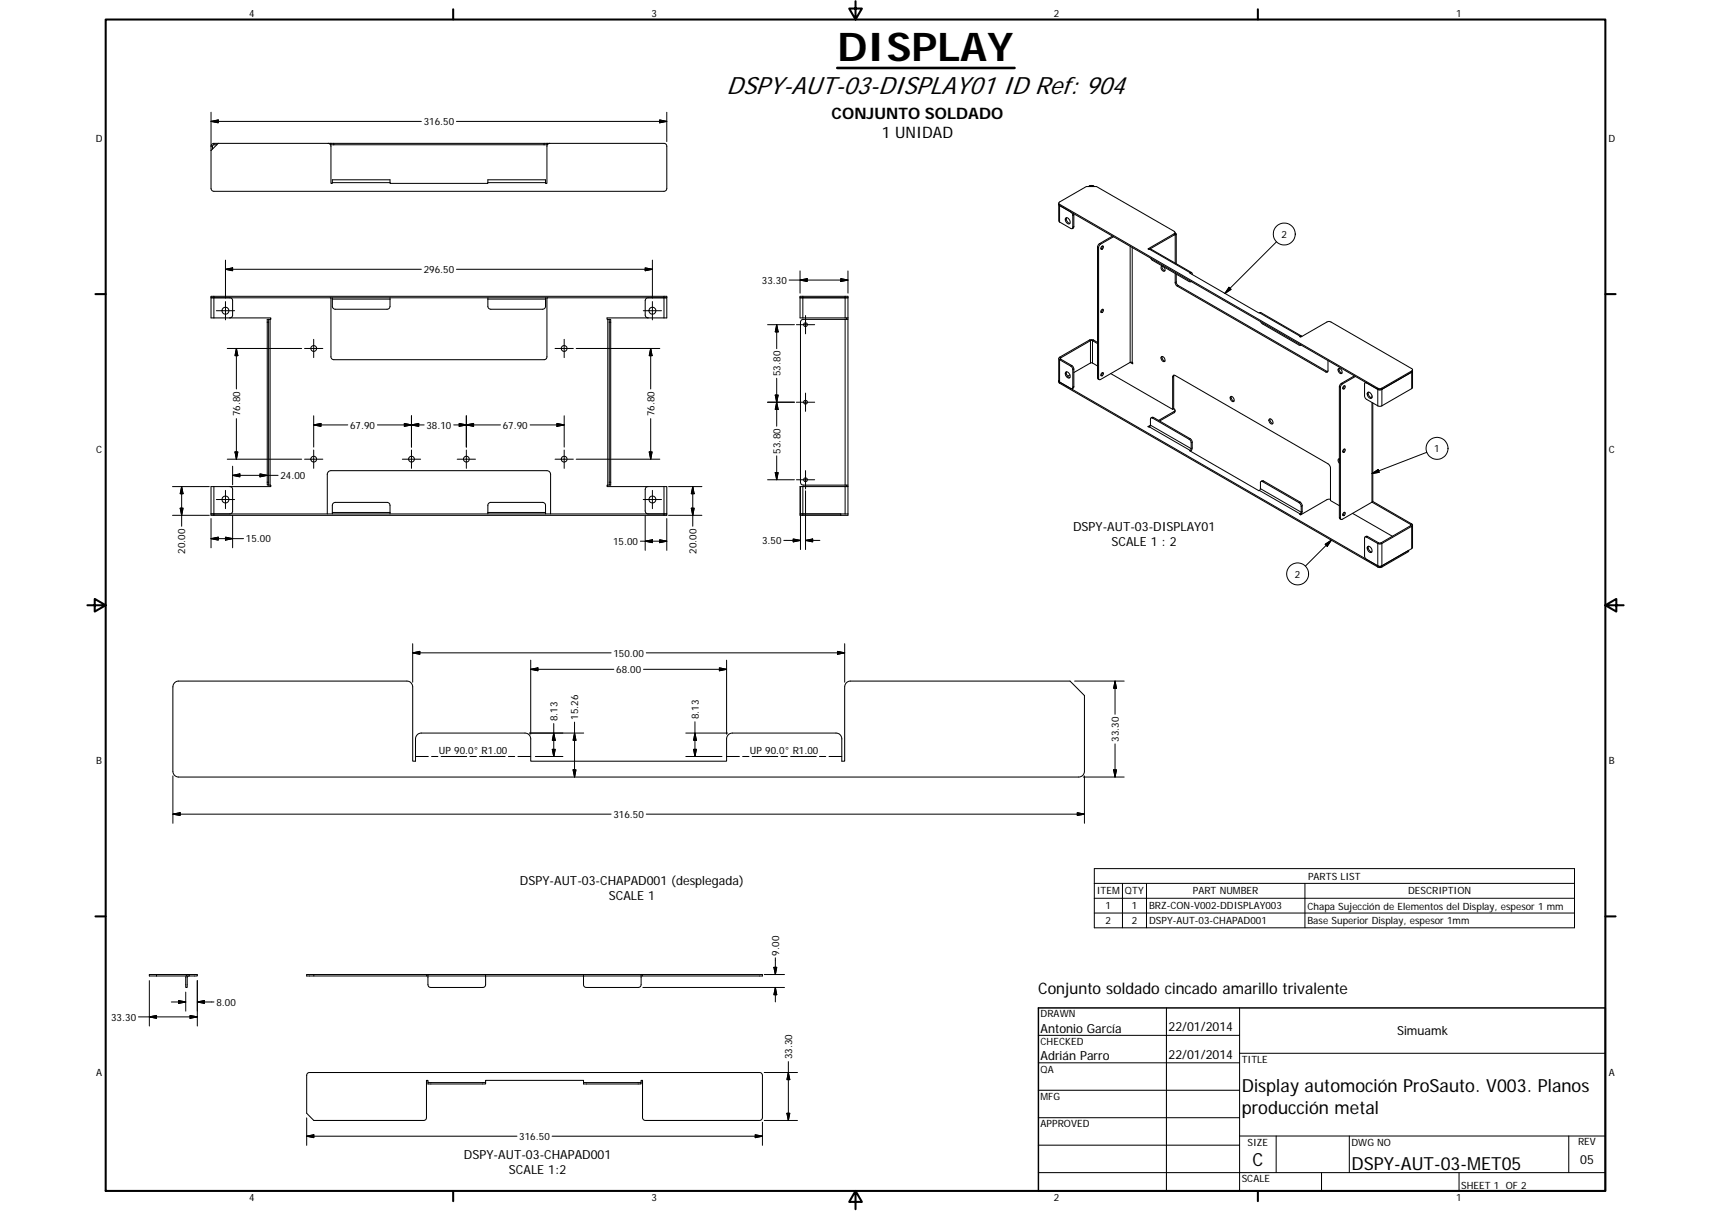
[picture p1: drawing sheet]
<svg xmlns="http://www.w3.org/2000/svg" width="594mm" height="420mm" viewBox="0 0 594 420" stroke-linecap="round" stroke-linejoin="round" font-family="sans-serif">
<g fill="none" stroke="#000" stroke-width=".36">
<path d="M75.3 50.2l-1.3 .1-.2 1.4M75.8 49.7l-2.5 2.5M113.9 49.7l.6 .2 .4 .8v12.9h.5v-1.2h20v1.2h34v-1.2h20v1.2h.5v-13.1l.4-.6 .6-.2M114.9 50.2h75M114.9 49.7h75M114.9 49.7l-.1 .5M114.9 49.7l-41.1 .1-.5 .9 .1 15.1 .9 .6h156.2l.9-.6 .1-15.1-.2-.6-.5-.3-40.9-.1M189.9 50.2h.1M189.9 49.7v.5M367.6 70.9l.3 .4M367.6 70.5v.4M367.6 70.9v5.8l4.6 2.7 .3-.6-.2-4.6-.5-.7-3.9-2.2"/>
<path d="M367.9 71.3l110.7 63.9h1l10.5-6.1 .3-.4M370.1 75.6a1.3 1.3 0 0 1 1.2 .7 1.3 1.3 0 0 1 0 1.4 1.47 1.47 0 0 1-1.2-2.1zM370.3 75.5l.2 1.3 1 .7M372.7 74.1l.1 4.5-.5 .7M378.6 64.7h.7M380 64.7l-1.2-.4-.9 .4M382.6 85.4a.37 .37 0 0 1 .6 .1 .37 .37 0 0 1-.2 .5 .44 .44 0 0 1-.6 .5 .44 .44 0 0 1 0-.8zM382.8 85.3l-.1 .5-.5 .5M386.3 81.9l-4.7 2.7-.5 1.1v45.3l.5 .7M386.6 82.1l-4.6 2.7-.6 1.1 .1 45.7 .5 .1 10.4-6M399.1 86.5l-.5-.1 9.1-5.3 .3-.3-.2-.4-27.1-15.7h-3.5l-9.5 5.6 .2 .6 110.7 63.9h1l10.8-6.4-.3-.5-28.1-16.3h-1.1l-9.3 5.4-.4-.2 .5-.2 .3 .1M399.1 86.5l.4-.1 14.2 8.2"/>
<path d="M399.5 89.6l.6 .7 12.8 7.4h.5M403.5 92.3a1.36 1.36 0 0 0 1 1.6M403.6 92.3a.97 .97 0 0 0-.4 1.1 .97 .97 0 0 0 .9 .7 .84 .84 0 0 0 .5-.8 .84 .84 0 0 0-.6-.7M408 81.3v10M408 80.9l.4 .4v10.2M408 80.7l-.3 .8-8.6 5M408 94.9v3.3l.8 1.1 51.9 29.9 .4-.5v-3.6M408.4 95.1v2.9l.7 1.1 51.9 29.9M413.9 95.2a.51 .51 0 0 0-.2-.6 .51 .51 0 0 0-.6 .1l24 13.9 .7-.1 14.1 8.1M73.3 103.3h158.2M79.8 110.3h-6.5v-7.5h158.2v7.5h-20.7v.5h.7M79.8 103.3l.6 .2 .3 .6 .1 5.2-.2 .6-.8 .4"/>
<path d="M79.8 110.3h14.2v.5h-.7M92.8 110.8h.5v57.5h-.5zM114.7 103.3l.2 .3v20.2l.2 .6 .8 .4h73.2l.6-.4 .2-.6v-20.2l.3-.3M115.4 103.3v3.2l.4 .6 .6 .2h18.2l.8-.8v-3.2M169.4 103.3v3.2l.4 .6 .6 .2h18.2l.8-.8v-3.2M211.5 110.8h.5v57.5h-.5zM225 103.3l-.6 .2-.4 .8v5l.3 .6 .7 .4M277.8 102.8h16.6v7.5h-16.6zM277.8 103.3h16.6M293.9 110.3v.5M294.4 110.8h-15.5l-.6 .2-.4 .8 .1 55.7 .3 .6 .6 .2h15.5M294.4 110.3v58.5"/>
<path d="M381.1 119.2l-1.9-1.1h-.5l-10.6 6.1v.3l4.2 2.4 .5 .8v6.5l-.5 .6M381.1 118.8l-1.8-.9-1 .1-10.6 6.2 .2 .6 4 2.3 .5 .8 .1 6.5-.2 .4h-.5M382.6 107.4a.37 .37 0 0 1 .6 .1 .37 .37 0 0 1-.2 .5 .44 .44 0 0 1-.6 .4 .44 .44 0 0 1 0-.7zM382.8 107.3l-.1 .5-.5 .5M437.7 111.6l.7 .8 12.7 7.3 .5 .1M367.6 132.1l.3 .4 110.5 63.8M367.6 124.4l.2 8.5 110.8 63.9h1l9.5-5.4v-.4M370.1 129.1a1.31 1.31 0 0 1 1.2 .6 1.31 1.31 0 0 1 0 1.5 1.48 1.48 0 0 1-1.2-2.1zM370.3 129l.2 1.2 1 .8M371.5 130.1l-.8 .4M381.1 127l-2.2-1.1-6.1 3.4M382.6 129.4l.2-.1a.52 .52 0 0 1 .2 .7 .52 .52 0 0 1-.8 .2z"/>
<path d="M382.8 129.3l-.1 .5-.5 .4M385.7 129.6l21.5 12.4M392.4 125.7h.7l.2 .5zM403.2 123.8a1.02 1.02 0 0 1 1.1 .5 1.02 1.02 0 0 1-.1 1.2 1.27 1.27 0 0 1-1-1.7zM403.5 123.7a1.35 1.35 0 0 0 1 1.6M407.6 130.2l-.1 11.6M427.3 137.6a1.09 1.09 0 0 1 1 .6 1.09 1.09 0 0 1-.1 1.2l-.6-.3a1.08 1.08 0 0 1-.3-1.5zM427.5 137.5l.2 1 .8 .6M464.8 127.9a1.09 1.09 0 0 1 1 .5 1.09 1.09 0 0 1-.1 1.2 1.22 1.22 0 0 1-.9-1.7zM465 127.8l.2 1 .7 .7M466.6 133.9a.37 .37 0 0 1 .5 .1 .37 .37 0 0 1-.1 .5 .44 .44 0 0 1-.6 .5 .44 .44 0 0 1-.1-.8zM466.7 133.8l-.5 1"/>
<path d="M470.3 130.4l-4.7 2.7-.6 1.1v45.3l.6 .7M470.6 130.6l-4.5 2.6-.7 1 .1 45.8 .6 .1 10.3-5.9M474.2 132.7l-.2 .1M474.9 136.1a1.32 1.32 0 0 1 1.2 .7 1.32 1.32 0 0 1 0 1.4 1.51 1.51 0 0 1-1.2-2.1zM475.2 136.1a1.59 1.59 0 0 0 1.1 1.9M476.6 139.8v34l-.2 .4M490.4 128.3v6.4l-10.8 6.2h-1l-4.6-2.8-.2-.7v-4.1l.1-.5h.6M398.6 148l.9-.5-.4 .6zM399.5 147.5v-2.2l.5-.3 13.1 7.5 .5 1.1v2.2l-.5 .6 24 13.9 .5-.6v-2.4l.6-.3 12.9 7.4 .7 1.3v2l-.6 .7 .4 .2 9.1-5.2 1.3-.1M399.7 145l.8-.2 12.9 7.5 .5 .9v2.2l-.5 1.2M407.2 142v-11.2a.55 .55 0 0 1 .2-.6 .55 .55 0 0 1 .6 .1l53.2 30.7 .8 1.2v11.5l3 1.8M407.5 141.8a.48 .48 0 0 1 .5 .4 .48 .48 0 0 1-.3 .5l-5.4 3.2"/>
<path d="M407.5 141.8l-.3 .2M408 142.3l-.3 .9-5.1 2.8M440.8 145.4a1.09 1.09 0 0 1 1 .5 1.09 1.09 0 0 1-.1 1.2 1.22 1.22 0 0 1-.9-1.7zM441 145.3l-.1 .3a1.33 1.33 0 0 0 1 1.3M465 159.2v.8M465 159.2a.84 .84 0 0 0-.5 .7 .84 .84 0 0 0 .5 .8M466.6 155.9l.1-.1a.52 .52 0 0 1 .3 .8 .52 .52 0 0 1-.8 .1zM466.7 155.8l-.1 .6-.4 .3M73.3 178.3h158.2M79.8 168.8h-6.5v10h158.2v-10h-6.5M79.8 168.8l.8 .4 .2 .6-.1 7.7-.3 .6-.6 .2M93.3 168.3h.7v.5h-14.2"/>
<path d="M113.6 178.3v-13.8a1.26 1.26 0 0 1 1.3-1.2h75a1.26 1.26 0 0 1 1.3 1.2v13.8M115.4 178.3v-3.2l.8-.8h18.2l.6 .2 .4 .6v3.2M169.4 178.3v-3.2l.8-.8h18.2l.6 .2 .4 .6v3.2M211.5 168.3h-.7v.5h14.2M225 168.8l-.6 .2-.4 .8v7.5l.4 .8 .6 .2M278.8 178.3h15.6M291.9 178.3v.5M293.9 168.3v.5M294.4 168.8h-16.6v9.5h1M294.4 168.8v10h-16.6v-.5h1M437.8 167l.9-.1 12.7 7.3 .7 1.1v2.4l-.5 .9M466.6 177.8a.55 .55 0 0 1 .6 .6 .55 .55 0 0 1-.7 .5 .56 .56 0 0 1-.4-.5 .56 .56 0 0 1 .5-.6z"/>
<path d="M466.7 177.8l-.1 .6-.4 .3M469.6 178.1l13.8 8M476.4 174.2l13.5 8-10.6 6.2h-.6l-4-2.3-.7 .2M476.6 174l13.8 8.1-.3 .5-10.5 6.1h-1l-4.3-2.4h-.4v7.2l.6 .6 3.9 2.2M474.9 189.6a1.33 1.33 0 0 1 1.2 .7 1.33 1.33 0 0 1 0 1.4 1.54 1.54 0 0 1-1.2-2.1zM475.2 189.5a1.57 1.57 0 0 0 1.1 2M490.4 182.2v8l-10.8 6.2-1.2-.1M60.7 236.8l1.3-.5h79.3a2 2 0 0 1 2 2v25.8h1v-7.8a2.04 2.04 0 0 1 2-2h36a1.97 1.97 0 0 1 2 2v7.8h68v-7.8a2.04 2.04 0 0 1 2-2h36a2 2 0 0 1 2 2v7.8h1v-25.8a2 2 0 0 1 2-2h76.2l5 5v26.3a1.94 1.94 0 0 1-2 2h-312.5a2 2 0 0 1-2-2v-29.3l.3-1zM51.9 338.1h16.6v.5h-16.6zM54.3 338.1v.5M64.9 338.4l-.4 .7v3.5h.5v-3.5l.5-.5M65.5 338.1l-.4 .1"/>
<path d="M65.8 338.1v.2M65.8 338.5v.1M106.5 338.1h158.2v.5h-158.2zM109 338.1v.2M109 338.5v.1M148.1 338.1v.2M148.1 338.5v.1M148.6 338.5v3.3l.4 .6 .6 .2h18.2l.8-.8v-3.3M148.6 338.1v.2M168.6 338.1v.2M202.6 338.5v3.3l.4 .6 .6 .2h18.2l.8-.8v-3.3M202.6 338.1v.2"/>
<path d="M222.6 338.1v.2M223.1 338.1v.2M223.1 338.5v.1M360.5 359.2h69.9M405 349.7v63.5M430.4 349.7v63.5M148.6 375.6v-.8h-.5v13l-.2 .6-.6 .3h-38.3l-2.5-2.5v-13.1l.4-.8 .6-.2h156.2l.6 .2 .4 .8v14.9l-.4 .5-.6 .2h-39.8l-.6-.3-.2-.6v-13h-.5v.8M148.6 375.6h20v.5h-20zM168.6 375.6v-.8h34v.8M202.6 375.6h20v.5h-20zM360.5 368.7h69.9M360.5 378.3h69.9"/>
<path d="M430.4 365.4h127M360.5 387.8h69.9M360.5 397.3h69.9M430.4 394.1h127M443.1 394.1v12.7M468.5 394.1v12.7M544.7 394.1v12.7M360.5 406.8h196.9M458.8 406.8v6.4M506.6 406.8v6.4"/>
<circle cx="78.3" cy="107.8" r="1.2"/>
<circle cx="226.5" cy="107.8" r="1.2"/>
<circle cx="279.7" cy="112.7" r=".65"/>
<circle cx="108.9" cy="120.9" r="1"/>
<circle cx="195.9" cy="120.9" r="1"/>
<circle cx="279.7" cy="139.6" r=".65"/>
<circle cx="108.9" cy="159.3" r="1"/>
<circle cx="142.9" cy="159.3" r=".99"/>
<circle cx="161.9" cy="159.3" r=".99"/>
<circle cx="195.9" cy="159.3" r="1"/>
<circle cx="78.3" cy="173.3" r="1.2"/>
<circle cx="226.5" cy="173.3" r="1.2"/>
<circle cx="279.7" cy="166.4" r=".66"/>
</g>
<g fill="none" stroke="#000" stroke-width=".35">
<path d="M73.3 38.9v11.7M231.5 38.9v10.2M73.3 42.1l2.5-.5v1zM73.3 42.1h73M73.3 50.7h.5M74.3 49.7v.5M114.7 49.7v.4M115.9 49.7v.5M158.5 42.1h73M188.9 49.7v.5M190.2 49.7v.4M229 41.6l2.5 .5-2.5 .5z"/>
<path d="M115.4 63.4h20M169.4 63.4h20M367.9 70.9v6.1M372.8 74.6l-.3 .2M372.8 78.6l-.3 .2M378.3 64.5l.3 .2M379.7 64.5l-.4 .2M78.3 90.3v13.1M78.3 93.4l2.5-.5v1zM78.3 93.4h68M158.5 93.4h68M224 92.9l2.5 .5-2.5 .5z"/>
<path d="M226.5 90.3v13.1M274 97.2h20.4M277.8 94v7.7M277.8 97.2l2.5-.5v1zM291.9 96.7l2.5 .5-2.5 .5zM294.4 94v7.7M381.1 85.7l.3 .2M381.8 84.5l.3 .2M392.4 85.4v40.3M393.1 85.9v39.8M399.1 86.5l14.1 8.1M407.7 81.1v.4"/>
<path d="M408.2 81l-.2 .1M408.4 81.3l-.4 .2M408.4 97.8l-.4 .2M409.1 99.1l-.3 .2M426.7 99.7l.7 .7-2.1 1.4zM443.2 83.9l-17.9 17.9M74.3 102.8v7.5M75.1 107.8h6.4M78.3 104.6v6.4M92.8 111.8h.5M93.8 110.8v57.5M108.9 117.7v6.4"/>
<path d="M115.4 103.8h20M169.4 103.8h20M195.9 117.7v6.4M211 110.8v57.5M211.5 111.8h.5M223.3 107.8h6.4M226.5 104.6v6.4M230.5 102.8v7.5M266.5 112.6h9.3M269.7 112.6v8.4M269.7 112.6l.5 2.5h-1zM276.5 112.6h6.4"/>
<path d="M278.8 102.8v7.5M279.7 109.5v6.3M293.4 102.8v7.5M293.4 110.8v57.5M378.3 118l.3 .2v7.7M379.7 118l-.4 .2v7.7M437.3 108.5l14.1 8.4M78.9 120.9h25.8M82.1 120.9l.5 2.5h-1zM82.1 120.9v14.1M105.7 120.9h6.4M192.7 120.9h6.4"/>
<path d="M200.1 120.9h29M225.9 120.9v14.1M225.9 120.9l.5 2.5h-1zM266.5 139.6h9.3M269.2 137.1h1l-.5 2.5zM269.7 131.3v16.6M269.7 139.6l.5 2.4h-1zM276.5 139.6h6.4M279.7 136.4v6.3M367.9 124l.4 .2v.4l-.4 .2v8.1M372.1 126.8l-.3 .2M372.8 128.1l-.3 .1"/>
<path d="M372.8 134.2l-.3 .2M381.1 131l.3 .3M407.5 130.6l-.3 .2M460.7 128.9l-.3 .2M465 134.2l.4 .2M465.8 133l.3 .2M476.4 137.3v.6M476.4 139.7v34.5M478.4 134.7v6.1M479.8 134.7v6.1M490.1 128.7v6.1M78.9 159.3h25.8"/>
<path d="M81.6 156.8h1l-.5 2.5zM82.1 145.2v14.1M105.7 159.3h6.4M108.9 144.3v10.8M108.9 156.1v6.4M108.9 147.4l2.5-.5v1zM108.9 147.4h11.8M131 147.4h16.3M139.7 159.3h6.3M140.4 146.9l2.5 .5-2.5 .5zM142.9 144.3v10.8M142.9 156.1v6.4"/>
<path d="M142.9 147.4l2.5-.5v1zM157.5 147.4h16.3M158.7 159.3h6.4M159.4 146.9l2.5 .5-2.5 .5zM161.9 156.1v6.4M161.9 147.4l2.5-.5v1zM161.9 144.3v10.8M184.1 147.4h11.8M192.7 159.3h6.4M193.4 146.9l2.5 .5-2.5 .5zM195.9 144.3v10.8M195.9 156.1v6.4"/>
<path d="M200.1 159.3h29M225.4 156.8h1l-.5 2.5zM225.9 145.2v14.1M269.7 158.2v8.3M399.1 148.1l14.1 8.2M399.5 147.5l14.1 8.2M400.5 144.8l-.4 .2M407.7 142.7v.5M413.2 152.2l-.3 .2M413.9 153.4l-.3 .2M495.4 156.9l-19 7.4M59.9 168.8h12.8"/>
<path d="M59.9 178.8h12.8M62.6 176.3h1l-.5 2.5zM63.1 168.8l.5 2.5h-1zM63.1 168.8v13.8M73.3 179.9v10.2M74.3 168.8v10M75.1 173.3h6.4M78.3 170.1v6.4M80.8 164.9l2.5-.5v1zM80.8 164.9h15.8M80.8 161.8v6.4M80.8 178.9v11.2"/>
<path d="M90.3 164.4l2.5 .5-2.5 .5zM92.8 167.3h.5M115.4 177.8h20M169.4 177.8h20M211.5 167.3h.5M223.3 173.3h6.4M224 178.9v12M226.5 170.1v6.4M230.5 168.8v10M231.5 179.9v11M232.1 168.8h11.6M232.1 178.8h11.6"/>
<path d="M240 176.3h1l-.5 2.5zM240.5 168.8v13.8M240.5 168.8l.5 2.5h-1zM266.5 166.5h9.3M269.2 164h1l-.5 2.5zM276.5 166.5h6.4M277.9 168.9v21.8M278.8 168.8v10M279.7 170.3v20.4M279.7 163.3v6.3M293.4 168.8v9.5M437.3 170.2l14.1 8.1v.2"/>
<path d="M437.6 169.5l14.2 8.2 .3-.2M438.7 166.9l-.3 .2M451.4 174.2l-.3 .2M452.1 175.5l-.3 .2M465 179.5l.4 .2M476.4 164.3l2.1-1.4 .4 1zM73.3 186.9l2.5-.5v1zM73.3 186.9h11.3M78.3 186.4l2.5 .5-2.5 .5zM222.3 187.8h9.2M224 187.8l2.5-.5v1zM229 187.3l2.5 .5-2.5 .5z"/>
<path d="M272.1 187.5h5.8M275.4 187l2.5 .5-2.5 .5zM279.7 187.5l2.5-.5v1zM279.7 187.5h5M460.1 188.8l2.2-1.4-1.5 2.1zM462.3 187.4l-9.1 9M474.8 186.1l-.3 .3M478.7 188.4l-.3 .2v8.1M479.4 188.4l.4 .2v8.1M490.1 181.8l-.3 .2v.4l.3 .2v7.8M143.3 226.5l2.5-.5v1zM143.3 226.5h68.9"/>
<path d="M143.3 223.3v13.4M184.3 229v25.7M184.3 232.2l2.5-.5v1zM184.3 232.2h28.8M223.4 232.2h28.9M224.4 226.5h68.9M249.8 231.7l2.5 .5-2.5 .5zM252.3 229v25.7M290.8 226l2.5 .5-2.5 .5zM293.3 223.3v13.4M373.1 236.3h17.2M387.2 236.3l.5 2.5h-1z"/>
<path d="M387.2 236.3v11.5M183.9 254.3h18.8M191.8 260h1l-.5 2.5zM192.3 251v11.5M192.3 254.3l.5 2.5h-1zM199.5 254.3l.5 2.5h-1zM199.5 250.5v19.1M238.1 254.3h14.6M240.8 260h1l-.5 2.5zM241.3 254.3l.5 2.5h-1zM241.3 250.4v12.1M387.2 258.1v11.5"/>
<path d="M60 269.2v16.4M144.3 262.5h4.4M149.8 262.5h2.3M153.2 262.5h8.8M163.2 262.5h2.2M166.5 262.5h8.9M176.5 262.5h2.2M179.8 262.5h4.5M185.9 262.5h9.5M199 267.1h1l-.5 2.5zM238.1 262.5h12.6M252.3 262.5h4.4"/>
<path d="M257.8 262.5h2.2M261.2 262.5h8.9M271.2 262.5h2.2M274.5 262.5h8.9M284.5 262.5h2.2M287.8 262.5h4.5M376.1 269.6h14.2M376.5 269.2v16.4M386.7 267.1h1l-.5 2.5zM60 282.5l2.5-.5v.9zM60 282.5h152.2M224.4 282.5h152.1"/>
<path d="M374.1 282l2.4 .5-2.4 .4zM380 301.4h166.7v20.5h-166.7zM380 306.5h166.7M380 311.7h166.7M380 316.8h166.7M389.7 306.5v15.4M398.1 306.5v15.4M453.1 306.5v15.4M265.3 338.1h7.1M268.7 335.6h1l-.5 2.5zM269.2 332.3v5.8M48.1 352.8h20.4"/>
<path d="M51.9 340.2v15.8M51.9 352.8l2.4-.5v1zM59.5 347.6h5M62 347.1l2.5 .5-2.5 .5zM64.5 344.2v6.6M66 352.3l2.5 .5-2.5 .5zM68.5 347.6l2.5-.5v1zM68.5 347.6h5.8M68.5 340.2v15.8M223.2 342.6h49.2M269.2 342.6l.5 2.5h-1zM269.2 342.6v5"/>
<path d="M265.3 372.1h11.6M273.7 368.3v20.4M273.7 372.1l.5 2.5h-1zM106.5 394.2l2.5-.5v1zM106.5 394.2h73M106.5 387.9v9.5M262.2 393.7l2.5 .5-2.5 .5zM264.7 394.2h-73M264.7 389.4v8M265.3 388.7h11.6M273.2 386.2h1l-.5 2.5z"/>
<circle cx="445.9" cy="81.2" r="3.8"/>
<circle cx="499" cy="155.5" r="3.8"/>
<circle cx="450.5" cy="199.1" r="3.8"/>
</g>
<g fill="none" stroke="#000" stroke-width=".71">
<path d="M36.7 6.8h520.7v406.4h-520.7zM157.3 3.2v3.6M297 .4v6.4l-2.2-3.8h4.5l-2.3 3.8M436.7 3.2v3.6M33.1 102h3.6M557.4 102h3.6M30.3 210h6.4l-3.8-2.2v4.4l3.8-2.2M557.4 210l3.8 2.2v-4.4l-3.8 2.2h6.3M33.1 317.9h3.6M557.4 317.9h3.6M157.3 413.2v3.6M297 413.2l2.3 3.8h-4.5l2.2-3.8v6.3"/>
<path d="M436.7 413.2v3.6"/>
</g>
<path d="M360.5 349.7h196.9v63.5h-196.9z" fill="none" stroke="#000" stroke-width=".51"/>
<path d="M290.7 23.6h61.6" fill="none" stroke="#000" stroke-width=".89"/>
<g fill="#000" stroke="#000" stroke-width=".35">
<path d="M73.3 42.1l2.5-.5v1zM229 41.6l2.5 .5-2.5 .5zM78.3 93.4l2.5-.5v1zM224 92.9l2.5 .5-2.5 .5zM277.8 97.2l2.5-.5v1zM291.9 96.7l2.5 .5-2.5 .5zM426.7 99.7l.7 .7-2.1 1.4zM269.7 112.6l.5 2.5h-1zM82.1 120.9l.5 2.5h-1zM225.9 120.9l.5 2.5h-1zM269.2 137.1h1l-.5 2.5zM81.6 156.8h1l-.5 2.5z"/>
<path d="M108.9 147.4l2.5-.5v1zM140.4 146.9l2.5 .5-2.5 .5zM142.9 147.4l2.5-.5v1zM159.4 146.9l2.5 .5-2.5 .5zM161.9 147.4l2.5-.5v1zM193.4 146.9l2.5 .5-2.5 .5zM225.4 156.8h1l-.5 2.5zM269.7 139.6l.5 2.4h-1zM62.6 176.3h1l-.5 2.5zM63.1 168.8l.5 2.5h-1zM80.8 164.9l2.5-.5v1zM90.3 164.4l2.5 .5-2.5 .5z"/>
<path d="M240 176.3h1l-.5 2.5zM240.5 168.8l.5 2.5h-1zM269.2 164h1l-.5 2.5zM476.4 164.3l2.1-1.4 .4 1zM73.3 186.9l2.5-.5v1zM78.3 186.4l2.5 .5-2.5 .5zM224 187.8l2.5-.5v1zM229 187.3l2.5 .5-2.5 .5zM275.4 187l2.5 .5-2.5 .5zM279.7 187.5l2.5-.5v1zM460.1 188.8l2.2-1.4-1.5 2.1zM143.3 226.5l2.5-.5v1z"/>
<path d="M184.3 232.2l2.5-.5v1zM249.8 231.7l2.5 .5-2.5 .5zM290.8 226l2.5 .5-2.5 .5zM387.2 236.3l.5 2.5h-1zM191.8 260h1l-.5 2.5zM192.3 254.3l.5 2.5h-1zM199.5 254.3l.5 2.5h-1zM240.8 260h1l-.5 2.5zM241.3 254.3l.5 2.5h-1zM199 267.1h1l-.5 2.5zM386.7 267.1h1l-.5 2.5zM60 282.5l2.5-.5v.9z"/>
<path d="M374.1 282l2.4 .5-2.4 .4zM268.7 335.6h1l-.5 2.5zM51.9 352.8l2.4-.5v1zM62 347.1l2.5 .5-2.5 .5zM66 352.3l2.5 .5-2.5 .5zM68.5 347.6l2.5-.5v1zM269.2 342.6l.5 2.5h-1zM273.7 372.1l.5 2.5h-1zM106.5 394.2l2.5-.5v1zM262.2 393.7l2.5 .5-2.5 .5zM273.2 386.2h1l-.5 2.5z"/>
</g>
<text font-size="13.7" x="290.7" y="21.3">DISPLAY</text>
<text font-size="8.7" x="252.3" y="32.8">DSPY-AUT-03-DISPLAY01 ID Ref: 904</text>
<g font-size="6.3">
<text x="431.1" y="379">Display automoción ProSauto. V003. Planos</text>
<text x="431.1" y="386.6">producción metal</text>
<text x="434.8" y="404.7">C</text>
<text x="469.2" y="406">DSPY-AUT-03-MET05</text>
</g>
<g font-size="5.5">
<text x="288.7" y="41.2">CONJUNTO SOLDADO</text>
<text x="306.1" y="47.8">1 UNIDAD</text>
<text x="360.5" y="344.9">Conjunto soldado cincado amarillo trivalente</text>
</g>
<g font-size="4.4">
<text x="372.6" y="184.4">DSPY-AUT-03-DISPLAY01</text>
<text x="385.9" y="189.6">SCALE 1 : 2</text>
<text x="180.5" y="307">DSPY-AUT-03-CHAPAD001 (desplegada)</text>
<text x="211.4" y="312.3">SCALE 1</text>
<text x="361.3" y="358.4">Antonio García</text>
<text x="405.8" y="357.8">22/01/2014</text>
<text x="485.1" y="359.2">Simuamk</text>
<text x="361.3" y="367.9">Adrián Parro</text>
<text x="405.8" y="367.3">22/01/2014</text>
<text x="161.1" y="402.1">DSPY-AUT-03-CHAPAD001</text>
<text x="176.7" y="407.4">SCALE 1:2</text>
<text x="548.7" y="404">05</text>
</g>
<g font-size="3.5">
<text x="86.6" y="5.8">4</text>
<text x="226.3" y="5.8">3</text>
<text x="365.9" y="5.8">2</text>
<text x="505.6" y="5.8">1</text>
<text x="147.1" y="43.4">316.50</text>
<text x="33.2" y="49.4">D</text>
<text x="558.5" y="49.4">D</text>
<text x="445" y="82.5">2</text>
<text x="147.1" y="94.7">296.50</text>
<text x="264.5" y="98.4">33.30</text>
<text x="270.9" y="130.5" transform="rotate(-90 270.9 130.5)">53.80</text>
<text x="83.4" y="144.5" transform="rotate(-90 83.4 144.5)">76.80</text>
<text x="121.6" y="148.7">67.90</text>
<text x="148.1" y="148.7">38.10</text>
<text x="174.6" y="148.7">67.90</text>
<text x="227.2" y="144.5" transform="rotate(-90 227.2 144.5)">76.80</text>
<text x="33.4" y="157.3">C</text>
<text x="270.9" y="157.4" transform="rotate(-90 270.9 157.4)">53.80</text>
<text x="498" y="156.8">1</text>
<text x="558.6" y="157.3">C</text>
<text x="97.4" y="166.2">24.00</text>
<text x="85.4" y="188.2">15.00</text>
<text x="212.9" y="189.1">15.00</text>
<text x="264.6" y="188.8">3.50</text>
<text x="64.3" y="192.1" transform="rotate(-90 64.3 192.1)">20.00</text>
<text x="241.8" y="192.1" transform="rotate(-90 241.8 192.1)">20.00</text>
<text x="449.6" y="200.4">2</text>
<text x="213" y="227.8">150.00</text>
<text x="213.9" y="233.5">68.00</text>
<text x="193.6" y="250.2" transform="rotate(-90 193.6 250.2)">8.13</text>
<text x="200.8" y="249.7" transform="rotate(-90 200.8 249.7)">15.26</text>
<text x="242.6" y="249.6" transform="rotate(-90 242.6 249.6)">8.13</text>
<text x="388.4" y="257.3" transform="rotate(-90 388.4 257.3)">33.30</text>
<text x="152.4" y="261.6">UP 90.0° R1.00</text>
<text x="260.4" y="261.6">UP 90.0° R1.00</text>
<text x="33.4" y="265.2">B</text>
<text x="558.6" y="265.2">B</text>
<text x="213" y="283.7">316.50</text>
<text x="454.2" y="305.2">PARTS LIST</text>
<text x="380.8" y="310.3">ITEM</text>
<text x="390.6" y="310.3">QTY</text>
<text x="414.1" y="310.3">PART NUMBER</text>
<text x="488.9" y="310.3">DESCRIPTION</text>
<text x="383.9" y="315.5">1</text>
<text x="392.9" y="315.5">1</text>
<text x="399" y="315.5">BRZ-CON-V002-DDISPLAY003</text>
<text x="454" y="315.6">Chapa Sujección de Elementos del Display, espesor 1 mm</text>
<text x="383.9" y="320.6">2</text>
<text x="392.9" y="320.6">2</text>
<text x="399" y="320.6">DSPY-AUT-03-CHAPAD001</text>
<text x="454" y="320.6">Base Superior Display, espesor 1mm</text>
<text x="270.5" y="331.5" transform="rotate(-90 270.5 331.5)">9.00</text>
<text x="75.1" y="348.9">8.00</text>
<text x="361.3" y="353">DRAWN</text>
<text x="38.6" y="354.1">33.30</text>
<text x="361.3" y="362.5">CHECKED</text>
<text x="275" y="367.5" transform="rotate(-90 275 367.5)">33.30</text>
<text x="431.1" y="368.7">TITLE</text>
<text x="33.4" y="373.2">A</text>
<text x="361.3" y="372.1">QA</text>
<text x="558.6" y="373.2">A</text>
<text x="361.3" y="381.6">MFG</text>
<text x="180.3" y="395.5">316.50</text>
<text x="361.3" y="391.2">APPROVED</text>
<text x="433.2" y="397.5">SIZE</text>
<text x="469.2" y="397.5">DWG NO</text>
<text x="547.9" y="397.4">REV</text>
<text x="431.1" y="410.2">SCALE</text>
<text x="507.3" y="412.4">SHEET 1 OF 2</text>
<text x="86.6" y="416.7">4</text>
<text x="226.3" y="416.7">3</text>
<text x="365.9" y="416.7">2</text>
<text x="505.6" y="416.7">1</text>
</g>
</svg>
